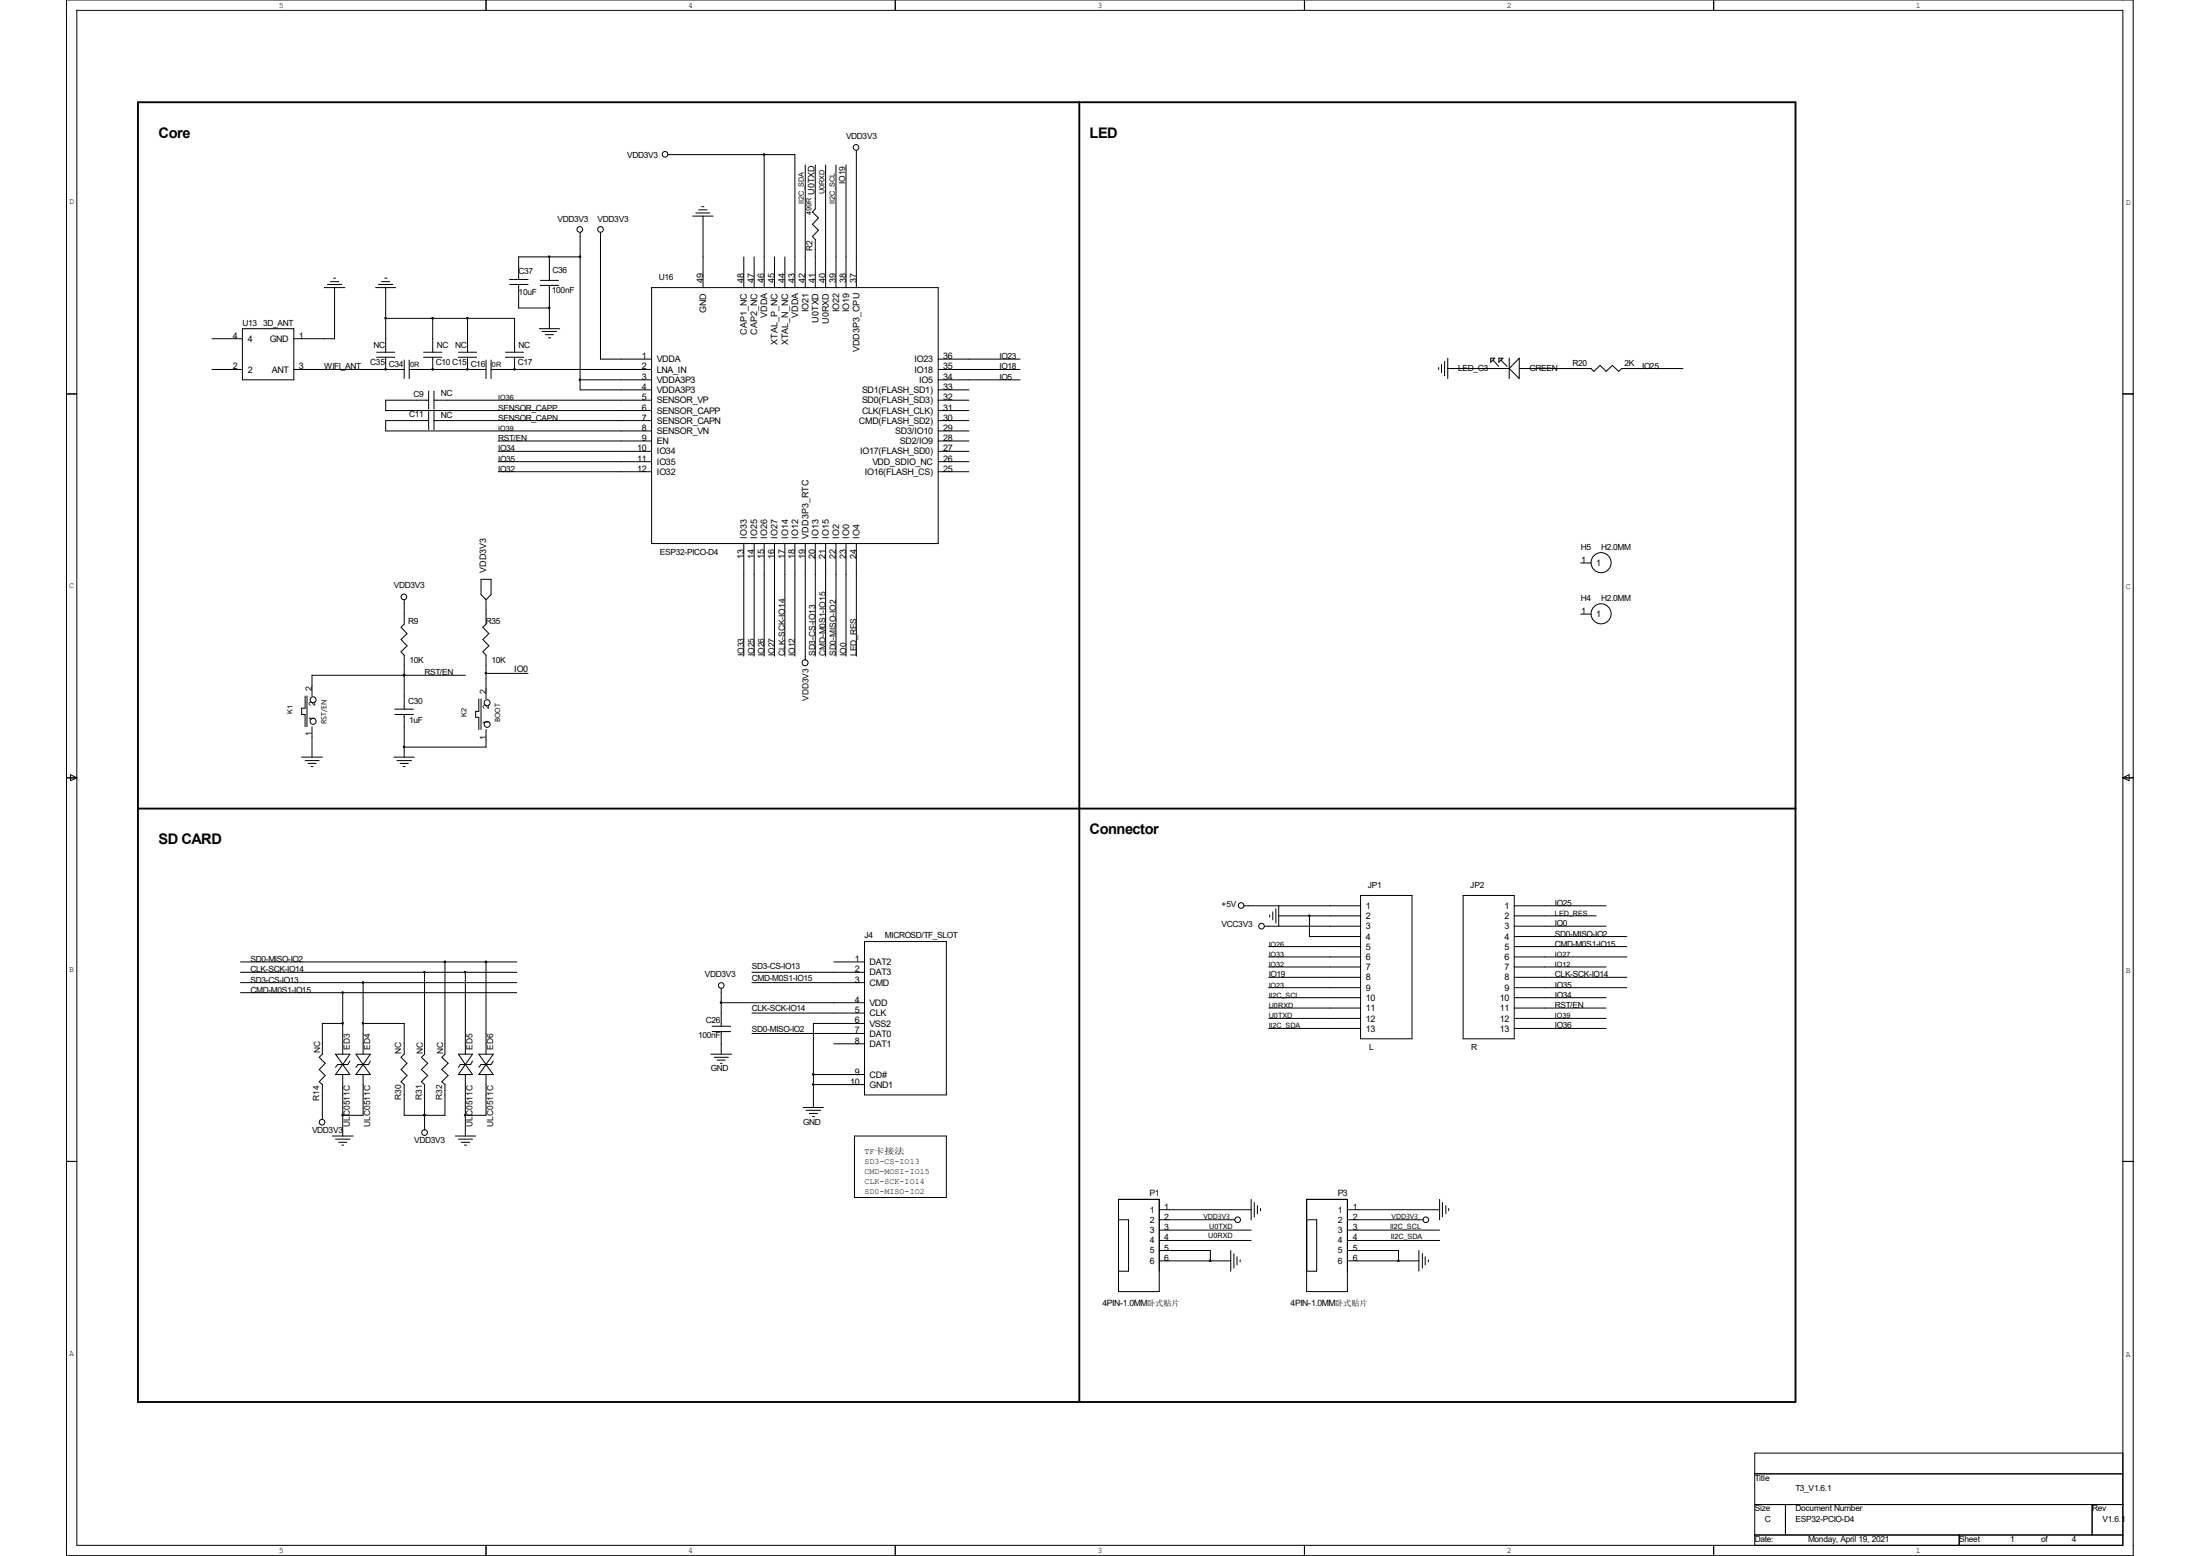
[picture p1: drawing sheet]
<svg xmlns="http://www.w3.org/2000/svg" width="297mm" height="210mm" viewBox="0 0 297 210" stroke-linecap="round" stroke-linejoin="round" font-family="sans-serif">
<g fill="none" stroke="#000" stroke-width=".14">
<path d="M9 0h279v210h-279zM10.4 1.4h276.2v207.2h-276.2zM65.6 0v1.4M120.9 0v1.4M176.1 0v1.4M231.4 0v1.4M43.8 38.8h2.8M44.2 38.4h1.9M44.6 38h1.1M45 37.5h.3M45.2 38.8v6.9h-5.5M50.7 38.8h2.7"/>
<path d="M51.1 38.4h1.9M51.5 38h1.1M51.9 37.5h.3M52.1 38.8v8.7M68.8 38.4h2.5M68.8 37.7h2.5M70 38.4v3.2h4.2M72.9 37.8h2.5M72.9 38.5h2.5M74.2 34.7v3.1M74.2 38.5v5.9M78.3 34.7h-8.3v3"/>
<path d="M78.3 31.4v21.2h9.7M81.1 31.4v17.1h6.9M88 38.8h38.7v34.6h-38.7zM90.2 20.9h17.1v17.9M93.5 29.2h2.8M93.9 28.7h1.9M94.3 28.3h1.2M94.7 27.9h.3M94.9 29.2v9.6M100.4 34.7v4.1M101.8 34.7v4.1M103.2 20.9v17.9"/>
<path d="M104.6 34.7v4.1M106 34.7v4.1M108.7 22.3v16.5M110.1 22.3v5.9l-.4 .4 .8 .8-.8 .9 .8 .8-.8 .8 .4 .4v6.5M111.5 22.3v16.5M112.9 22.3v16.5M114.2 22.3v16.5M115.6 20.3v18.5M9 53.2h1.4M28.6 49.9h4.1M28.6 45.7h4.1M32.7 44.4h7v6.9h-7z"/>
<path d="M39.7 49.9h14.9M50.8 47.5h2.5M50.8 48.2h2.5M52.1 49.9h.1M52.1 48.2v1.7M52.1 43h17.4v4.5M54.6 48.6v2.5M55.2 49.9h10.4M55.2 48.6v2.5M57.2 47.5h2.4M57.2 48.2h2.4M57.9 54h-5.8v1.4h35.9"/>
<path d="M57.9 56.8h-5.8v1.4h35.9M57.9 52.8v2.4M57.9 55.5v2.5M58.4 49.9h.1M58.4 43v4.5M58.4 48.2v1.7M58.6 56.8h29.4M58.6 52.8v2.4M58.6 55.5v2.5M58.6 54h29.4M61.9 47.5h2.4M61.9 48.2h2.4"/>
<path d="M63.1 49.9h.1M63.1 43v4.5M63.1 48.2v1.7M65.6 48.6v2.5M66.3 49.9h21.7M66.3 48.6v2.5M67.3 59.5h20.7M68.2 47.5h2.5M68.2 48.2h2.5M69.5 49.9h.1M69.5 48.2v1.7M72.8 44.4h2.8"/>
<path d="M73.2 44.7h1.9M73.6 45.2h1.1M74 45.6h.3M78.3 51.3h9.7M126.7 51.3h11M126.7 49.9h11M126.7 56.8h4.1M126.7 48.5h11M126.7 52.6h4.1M126.7 54h4.1M126.7 55.4h4.1M126.7 58.2h4.1"/>
<path d="M126.7 59.5h4.1M194.2 49.6v.3M194.6 49.2v1.1M195 48.8v1.9M195.5 49.7h8.3M195.5 48.3v2.8M201.3 48.3h.5l-.5 .6zM201.5 48.6l.9 .8M202.4 48.3h.5l-.5 .6zM202.6 48.6l.9 .8M203.8 48.3v2.8M205.1 48.3v2.8l-1.3-1.4z"/>
<path d="M205.1 49.7h9.7l.4 .4 .8-.8 .8 .8 .9-.8 .8 .8 .4-.4h8.3M286.6 53.2h1.4M64.9 78.2h1.4v2.1l-.7 .6-.7-.6zM67.3 60.9h20.7M67.3 62.3h20.7M67.3 63.7h20.7M100.4 73.4v15.2M101.8 73.4v15.2M103.2 73.4v15.2M104.6 73.4v15.2M106 73.4v15.2M107.3 73.4v15.2"/>
<path d="M108.7 73.4v15.7M110.1 73.4v15.2M111.5 73.4v15.2M112.9 73.4v15.2M114.2 73.4v15.2M115.6 73.4v15.2M126.7 60.9h4.1M126.7 62.3h4.1M126.7 63.7h4.1M213.4 76h1.4M41.2 93.9v1.7h-.5v.8h.5v1.7M41.4 93.9v4.2"/>
<path d="M42.1 98.1v4.1M53.3 95.7h2.5M53.3 96.4h2.5M54.6 91.1h.1M54.6 80.9v3.3l-.5 .5 .8 .8-.8 .8 .8 .9-.8 .8 .5 .4v7.3M54.6 96.4v5.8M62.8 91.1h-20.7v2.8M64.6 94.3v1.7h-.4v.8h.4v1.7M64.9 94.3v4.2M65.6 80.9v3.3l-.4 .5 .8 .8-.8 .8 .8 .9-.8 .8 .4 .4v5.9M65.6 98.5v2.3h-11M65.6 90.9h5.7"/>
<path d="M213.4 82.9h1.4M9 105h1.4M9.5 104.6l.9 .4-.9 .4zM40.7 102.2h2.8M41.2 102.7h1.9M41.6 103h1.1M42 103.5h.2M53.2 102.2h2.7M53.6 102.7h1.9M54 103h1.1M54.4 103.5h.3M286.6 105h1.4"/>
<path d="M286.6 105l.8-.4v.8zM32.5 131.2h37.3M32.5 132.6h37.3M32.5 129.8h37.3M32.5 134h37.3M46.3 138.1h-2.8v4.2l-.4 .4 .8 .8-.8 .9 .8 .8-.8 .8 .4 .4v4.7M46.3 134v8.3M49 132.6v9.7M57.3 131.2v11.1l-.4 .4 .8 .8-.8 .9 .8 .8-.8 .8 .4 .4v6.1M60.1 129.8v12.5l-.5 .4 .9 .8-.9 .9 .9 .8-.9 .8 .5 .4v4.1h-5.5v-4.1l-.5-.4 .8-.8-.8-.8 .8-.9-.8-.8 .5-.4v-4.2h-5.6M62.8 131.2v11.1M65.6 129.8v12.5"/>
<path d="M96.1 138.5h2.5M96.1 139.2h2.5M97.4 135.3h19.3M97.4 133.4v5.1M97.4 139.2v3.1M101.5 131.2h15.2M101.5 132.6h15.2M101.5 136.7h15.2M101.5 139.5h15.2M112.6 129.8h4.1M116.7 127.1h11.1v20.7h-11.1zM116.7 138.1h-6.9v11.4"/>
<path d="M167.9 122.3h15.8M170.7 125h13M171.3 127.8h12.4M171.3 129.2h12.4M171.3 130.5h12.4M171.3 131.9h12.4M171.3 134.7h12.4M171.3 133.3h12.4M171.3 136.1h12.4M171.3 137.5h12.4M171.3 138.8h12.4M171.4 123.5v.3"/>
<path d="M171.8 123.1v1.1M172.3 122.6v2M172.6 123.6h11.1M172.6 122.3v2.7M176.8 123.6v2.8h6.9M183.7 120.9h6.9v19.3h-6.9zM197.5 120.9h6.9v19.3h-6.9zM204.4 122.3h12.4M204.4 123.6h11.1M204.4 125h12.4M204.4 126.4h15.2M204.4 127.8h15.2"/>
<path d="M204.4 129.2h15.2M204.4 130.5h12.4M204.4 131.9h15.2M204.4 134.7h12.4M204.4 133.3h15.2M204.4 136.1h12.4M204.4 137.5h12.4M204.4 138.8h12.4M9 156.8h1.4M44.9 153.3h2.8M45.3 142.3h1.9l-.9 1.4zM45.3 153.8h1.9"/>
<path d="M45.7 154.2h1.1M46.1 154.6h.3M46.3 143.7h.1M46.3 143.7l.9 1.3h-1.9zM46.3 145v8.3M47.2 143.2l-.3 .5h-1.3l-.3 .4M48 142.3h2l-1 1.4zM49 143.7h.1M49 145v5.5h-2.7M49 143.7l1 1.3h-2zM50 143.2l-.3 .5h-1.4l-.3 .4M57.3 150.5h.1"/>
<path d="M61.5 153.3h2.7M61.9 142.3h1.9l-1 1.4zM61.9 153.8h1.9M62.3 154.2h1.1M62.7 154.6h.3M62.8 143.7h.1M62.8 143.7l1 1.3h-1.9zM62.8 145v8.3M63.8 143.2l-.3 .5h-1.4l-.2 .4M64.6 142.3h2l-1 1.4zM65.6 143.7h.1M65.6 145v5.5h-2.8"/>
<path d="M65.6 143.7l1 1.3h-2zM66.6 143.2l-.3 .5h-1.4l-.3 .4M96 142.3h2.8M96.4 142.7h1.9M96.8 143.1h1.1M97.2 143.5h.3M108.4 149.5h2.8M108.8 149.9h2M109.3 150.3h1.1M109.7 150.7h.2M109.8 145h6.9M109.8 146.4h6.9"/>
<path d="M112.6 140.9h4.1M115.4 153.3h12.4v8.3h-12.4zM286.6 156.8h1.4M151 161.9h5.5v12.4h-5.5zM151 164.6h1.4v7h-1.4M156.5 164.6h10.2M156.5 163.3h12.4M156.5 166h12.4M156.5 167.4h12.4M156.5 168.8h6.9v1.4M156.5 170.2h9.7M166.2 168.8v2.8"/>
<path d="M166.6 169.2v2M167 169.6v1.1M167.4 170.1v.2M168.9 161.9v2.7M169.3 162.3v2M169.8 162.7v1.1M170.2 163.1v.3M176.4 161.9h5.5v12.4h-5.5zM176.4 164.6h1.4v7h-1.4M181.9 164.6h10.3M181.9 163.3h12.5M181.9 166h12.5"/>
<path d="M181.9 167.4h12.5M181.9 168.8h6.9v1.4M181.9 170.2h9.7M191.6 168.8v2.8M192 169.2v2M192.4 169.6v1.1M192.8 170.1v.2M194.4 161.9v2.7M194.7 162.3v2M195.2 162.7v1.1M195.6 163.1v.3M236.9 198.9h49.7"/>
<path d="M286.6 196.1h-49.7v12.5M65.6 208.6v1.4M120.9 208.6v1.4M176.1 208.6v1.4M231.4 208.6v1.4M236.9 203.1h49.7M236.9 207.2h49.7M241 203.1v4.1M264.5 207.2v1.4M282.4 203.1v4.1"/>
<circle cx="115.6" cy="19.9" r=".38"/>
<circle cx="78.3" cy="31" r=".38"/>
<circle cx="81.1" cy="31" r=".38"/>
<circle cx="89.8" cy="20.8" r=".38"/>
<circle cx="216.2" cy="75.9" r="1.35"/>
<circle cx="42.3" cy="94.4" r=".4"/>
<circle cx="42.3" cy="97.4" r=".4"/>
<circle cx="54.5" cy="80.6" r=".38"/>
<circle cx="65.8" cy="94.8" r=".4"/>
<circle cx="65.8" cy="97.8" r=".4"/>
<circle cx="108.7" cy="89.5" r=".4"/>
<circle cx="216.2" cy="82.8" r="1.35"/>
<circle cx="97.4" cy="133" r=".38"/>
<circle cx="167.6" cy="122.2" r=".38"/>
<circle cx="170.3" cy="125" r=".38"/>
<circle cx="43.5" cy="151.5" r=".38"/>
<circle cx="57.3" cy="152.9" r=".38"/>
<circle cx="167.1" cy="164.6" r=".38"/>
<circle cx="192.5" cy="164.6" r=".38"/>
</g>
<path d="M18.6 13.8h223.8v175.4h-223.8zM145.7 13.8v175.4M18.6 109.1h223.8" fill="none" stroke="#000" stroke-width=".25"/>
<g fill="#000" stroke="#000" stroke-width=".14">
<circle cx="74.1" cy="34.7" r=".11"/>
<circle cx="78.3" cy="34.7" r=".11"/>
<circle cx="103.1" cy="20.8" r=".11"/>
<circle cx="52" cy="49.8" r=".11"/>
<circle cx="52" cy="42.9" r=".11"/>
<circle cx="58.4" cy="42.9" r=".11"/>
<circle cx="58.4" cy="49.8" r=".11"/>
<circle cx="63.1" cy="49.8" r=".11"/>
<circle cx="63.1" cy="42.9" r=".11"/>
<circle cx="69.4" cy="49.8" r=".11"/>
<circle cx="74.1" cy="41.6" r=".11"/>
<circle cx="78.3" cy="51.2" r=".11"/>
<circle cx="54.5" cy="91.1" r=".11"/>
<circle cx="65.6" cy="90.9" r=".11"/>
<circle cx="54.5" cy="100.8" r=".11"/>
<circle cx="46.2" cy="134" r=".11"/>
<circle cx="46.2" cy="138.1" r=".11"/>
<circle cx="49" cy="132.6" r=".11"/>
<circle cx="49" cy="138.1" r=".11"/>
<circle cx="57.3" cy="131.2" r=".11"/>
<circle cx="60" cy="129.8" r=".11"/>
<circle cx="62.8" cy="131.2" r=".11"/>
<circle cx="65.6" cy="129.8" r=".11"/>
<circle cx="97.3" cy="135.3" r=".11"/>
<circle cx="176.8" cy="123.6" r=".11"/>
<circle cx="46.2" cy="150.5" r=".11"/>
<circle cx="57.3" cy="150.5" r=".11"/>
<circle cx="62.8" cy="150.5" r=".11"/>
<circle cx="109.8" cy="146.4" r=".11"/>
<circle cx="109.8" cy="145" r=".11"/>
<circle cx="163.4" cy="170.2" r=".11"/>
<circle cx="188.8" cy="170.2" r=".11"/>
</g>
<g font-size="2">
<text x="21.4" y="18.6">Core</text>
<text x="147.1" y="18.6">LED</text>
<text x="21.4" y="114">SD CARD</text>
<text x="147.1" y="112.6">Connector</text>
</g>
<g font-size="1.2">
<text x="109.9" y="26.3" transform="rotate(-90 109.9 26.3)">U0TXD</text>
<text x="94.9" y="38.1" transform="rotate(-90 94.9 38.1)">49</text>
<text x="100.4" y="38.1" transform="rotate(-90 100.4 38.1)">48</text>
<text x="101.8" y="38.1" transform="rotate(-90 101.8 38.1)">47</text>
<text x="103.2" y="38.1" transform="rotate(-90 103.2 38.1)">46</text>
<text x="104.6" y="38.1" transform="rotate(-90 104.6 38.1)">45</text>
<text x="106" y="38.1" transform="rotate(-90 106 38.1)">44</text>
<text x="107.3" y="38.1" transform="rotate(-90 107.3 38.1)">43</text>
<text x="108.7" y="38.1" transform="rotate(-90 108.7 38.1)">42</text>
<text x="110.1" y="38.1" transform="rotate(-90 110.1 38.1)">41</text>
<text x="111.5" y="38.1" transform="rotate(-90 111.5 38.1)">40</text>
<text x="112.9" y="38.1" transform="rotate(-90 112.9 38.1)">39</text>
<text x="114.2" y="38.1" transform="rotate(-90 114.2 38.1)">38</text>
<text x="115.6" y="38.1" transform="rotate(-90 115.6 38.1)">37</text>
<text x="31.4" y="45.7">4</text>
<text x="33.4" y="46.1">4</text>
<text x="36.4" y="46.1">GND</text>
<text x="40.3" y="45.7">1</text>
<text x="95.3" y="42.2" transform="rotate(-90 95.3 42.2)">GND</text>
<text x="100.8" y="45.2" transform="rotate(-90 100.8 45.2)">CAP1_NC</text>
<text x="102.2" y="45.2" transform="rotate(-90 102.2 45.2)">CAP2_NC</text>
<text x="103.6" y="42.9" transform="rotate(-90 103.6 42.9)">VDDA</text>
<text x="105" y="46.5" transform="rotate(-90 105 46.5)">XTAL_P_NC</text>
<text x="106.4" y="46.6" transform="rotate(-90 106.4 46.6)">XTAL_N_NC</text>
<text x="107.7" y="42.9" transform="rotate(-90 107.7 42.9)">VDDA</text>
<text x="109.1" y="42.2" transform="rotate(-90 109.1 42.2)">IO21</text>
<text x="110.5" y="43.6" transform="rotate(-90 110.5 43.6)">U0TXD</text>
<text x="111.9" y="43.7" transform="rotate(-90 111.9 43.7)">U0RXD</text>
<text x="113.3" y="42.2" transform="rotate(-90 113.3 42.2)">IO22</text>
<text x="114.6" y="42.2" transform="rotate(-90 114.6 42.2)">IO19</text>
<text x="116" y="47.5" transform="rotate(-90 116 47.5)">VDD3P3_CPU</text>
<text x="31.4" y="49.9">2</text>
<text x="33.4" y="50.3">2</text>
<text x="36.7" y="50.3">ANT</text>
<text x="40.3" y="49.9">3</text>
<text x="86.7" y="48.5">1</text>
<text x="86.7" y="49.9">2</text>
<text x="86.7" y="51.3">3</text>
<text x="86.7" y="52.6">4</text>
<text x="88.7" y="48.9">VDDA</text>
<text x="88.7" y="50.3">LNA_IN</text>
<text x="88.7" y="51.7">VDDA3P3</text>
<text x="88.7" y="53">VDDA3P3</text>
<text x="116.4" y="53">SD1(FLASH_SD1)</text>
<text x="123.4" y="50.3">IO18</text>
<text x="123.4" y="48.9">IO23</text>
<text x="124.1" y="51.7">IO5</text>
<text x="127.3" y="52.6">33</text>
<text x="127.3" y="51.3">34</text>
<text x="127.3" y="49.9">35</text>
<text x="127.3" y="48.5">36</text>
<text x="86.7" y="54">5</text>
<text x="86.7" y="55.4">6</text>
<text x="86.7" y="56.8">7</text>
<text x="86.7" y="58.2">8</text>
<text x="86.7" y="59.5">9</text>
<text x="88.7" y="54.4">SENSOR_VP</text>
<text x="88.7" y="55.8">SENSOR_CAPP</text>
<text x="88.7" y="57.2">SENSOR_CAPN</text>
<text x="88.7" y="58.6">SENSOR_VN</text>
<text x="88.7" y="59.9">EN</text>
<text x="116" y="57.2">CMD(FLASH_SD2)</text>
<text x="116.4" y="55.8">CLK(FLASH_CLK)</text>
<text x="116.4" y="54.4">SD0(FLASH_SD3)</text>
<text x="120.9" y="58.6">SD3/IO10</text>
<text x="121.5" y="59.9">SD2/IO9</text>
<text x="127.3" y="59.5">28</text>
<text x="127.3" y="58.2">29</text>
<text x="127.3" y="56.8">30</text>
<text x="127.3" y="55.4">31</text>
<text x="127.3" y="54">32</text>
<text x="86" y="60.9">10</text>
<text x="86" y="62.3">11</text>
<text x="86" y="63.7">12</text>
<text x="88.7" y="61.3">IO34</text>
<text x="88.7" y="62.7">IO35</text>
<text x="88.7" y="64.1">IO32</text>
<text x="116.1" y="61.3">IO17(FLASH_SD0)</text>
<text x="116.8" y="64.1">IO16(FLASH_CS)</text>
<text x="117.8" y="62.7">VDD_SDIO_NC</text>
<text x="127.3" y="63.7">25</text>
<text x="127.3" y="62.3">26</text>
<text x="127.3" y="60.9">27</text>
<text x="65.6" y="77.3" transform="rotate(-90 65.6 77.3)">VDD3V3</text>
<text x="100.4" y="75.4" transform="rotate(-90 100.4 75.4)">13</text>
<text x="100.8" y="72.7" transform="rotate(-90 100.8 72.7)">IO33</text>
<text x="101.8" y="75.4" transform="rotate(-90 101.8 75.4)">14</text>
<text x="102.2" y="72.7" transform="rotate(-90 102.2 72.7)">IO25</text>
<text x="103.2" y="75.4" transform="rotate(-90 103.2 75.4)">15</text>
<text x="103.6" y="72.7" transform="rotate(-90 103.6 72.7)">IO26</text>
<text x="104.6" y="75.4" transform="rotate(-90 104.6 75.4)">16</text>
<text x="105" y="72.7" transform="rotate(-90 105 72.7)">IO27</text>
<text x="106" y="75.4" transform="rotate(-90 106 75.4)">17</text>
<text x="106.4" y="72.7" transform="rotate(-90 106.4 72.7)">IO14</text>
<text x="107.3" y="75.4" transform="rotate(-90 107.3 75.4)">18</text>
<text x="107.7" y="72.7" transform="rotate(-90 107.7 72.7)">IO12</text>
<text x="108.7" y="75.4" transform="rotate(-90 108.7 75.4)">19</text>
<text x="109.1" y="72.7" transform="rotate(-90 109.1 72.7)">VDD3P3_RTC</text>
<text x="110.1" y="75.4" transform="rotate(-90 110.1 75.4)">20</text>
<text x="110.5" y="72.7" transform="rotate(-90 110.5 72.7)">IO13</text>
<text x="111.5" y="75.4" transform="rotate(-90 111.5 75.4)">21</text>
<text x="111.9" y="72.7" transform="rotate(-90 111.9 72.7)">IO15</text>
<text x="112.9" y="75.4" transform="rotate(-90 112.9 75.4)">22</text>
<text x="113.3" y="72.7" transform="rotate(-90 113.3 72.7)">IO2</text>
<text x="114.2" y="75.4" transform="rotate(-90 114.2 75.4)">23</text>
<text x="114.6" y="72.7" transform="rotate(-90 114.6 72.7)">IO0</text>
<text x="115.6" y="75.4" transform="rotate(-90 115.6 75.4)">24</text>
<text x="116" y="72.7" transform="rotate(-90 116 72.7)">IO4</text>
<text x="213.5" y="76">1</text>
<text x="215.5" y="76.4">1</text>
<text x="213.5" y="82.9">1</text>
<text x="215.5" y="83.3">1</text>
<text x="42.1" y="93.3" transform="rotate(-90 42.1 93.3)">2</text>
<text x="42.5" y="95.2" transform="rotate(-90 42.5 95.2)">2</text>
<text x="65.6" y="93.6" transform="rotate(-90 65.6 93.6)">2</text>
<text x="66" y="95.7" transform="rotate(-90 66 95.7)">2</text>
<text x="69.4" y="90.8">IO0</text>
<text x="42.1" y="99.4" transform="rotate(-90 42.1 99.4)">1</text>
<text x="42.5" y="97.4" transform="rotate(-90 42.5 97.4)">1</text>
<text x="65.6" y="99.8" transform="rotate(-90 65.6 99.8)">1</text>
<text x="66" y="97.8" transform="rotate(-90 66 97.8)">1</text>
<text x="184.4" y="122.7">1</text>
<text x="184.4" y="124">2</text>
<text x="184.4" y="125.4">3</text>
<text x="203.1" y="122.7">1</text>
<text x="203.1" y="124">2</text>
<text x="203.1" y="125.4">3</text>
<text x="115.4" y="131.2">2</text>
<text x="115.4" y="129.8">1</text>
<text x="117.4" y="131.7">DAT3</text>
<text x="117.4" y="130.3">DAT2</text>
<text x="184.4" y="126.8">4</text>
<text x="184.4" y="128.2">5</text>
<text x="184.4" y="129.6">6</text>
<text x="184.4" y="130.9">7</text>
<text x="203.1" y="126.8">4</text>
<text x="203.1" y="128.2">5</text>
<text x="203.1" y="129.6">6</text>
<text x="203.1" y="130.9">7</text>
<text x="115.4" y="132.6">3</text>
<text x="115.4" y="135.3">4</text>
<text x="115.4" y="136.7">5</text>
<text x="117.4" y="133.1">CMD</text>
<text x="117.4" y="135.8">VDD</text>
<text x="117.4" y="137.2">CLK</text>
<text x="184.4" y="132.3">8</text>
<text x="184.4" y="135.1">10</text>
<text x="184.4" y="133.7">9</text>
<text x="184.4" y="136.5">11</text>
<text x="184.4" y="137.9">12</text>
<text x="202.5" y="135.1">10</text>
<text x="202.5" y="136.5">11</text>
<text x="202.5" y="137.9">12</text>
<text x="203.1" y="132.3">8</text>
<text x="203.1" y="133.7">9</text>
<text x="115.4" y="138.1">6</text>
<text x="115.4" y="139.5">7</text>
<text x="115.4" y="140.9">8</text>
<text x="117.4" y="138.6">VSS2</text>
<text x="117.4" y="139.9">DAT0</text>
<text x="117.4" y="141.3">DAT1</text>
<text x="184.4" y="139.2">13</text>
<text x="202.5" y="139.2">13</text>
<text x="114.8" y="146.4">10</text>
<text x="115.4" y="145">9</text>
<text x="117.4" y="145.5">CD#</text>
<text x="117.4" y="146.8">GND1</text>
<text x="155.2" y="161.5">P1</text>
<text x="180.6" y="161.5">P3</text>
<text x="155.2" y="163.7">1</text>
<text x="155.2" y="165">2</text>
<text x="155.2" y="166.4">3</text>
<text x="155.2" y="167.8">4</text>
<text x="157.2" y="163.3">1</text>
<text x="157.2" y="164.6">2</text>
<text x="157.2" y="166">3</text>
<text x="157.2" y="167.4">4</text>
<text x="180.6" y="163.7">1</text>
<text x="180.6" y="165">2</text>
<text x="180.6" y="166.4">3</text>
<text x="180.6" y="167.8">4</text>
<text x="182.6" y="163.3">1</text>
<text x="182.6" y="164.6">2</text>
<text x="182.6" y="166">3</text>
<text x="182.6" y="167.4">4</text>
<text x="155.2" y="169.2">5</text>
<text x="155.2" y="170.6">6</text>
<text x="157.2" y="168.8">5</text>
<text x="157.2" y="170.2">6</text>
<text x="180.6" y="169.2">5</text>
<text x="180.6" y="170.6">6</text>
<text x="182.6" y="168.8">5</text>
<text x="182.6" y="170.2">6</text>
<text x="148.8" y="176.3">4PIN-1.0MM卧式贴片</text>
<text x="174.2" y="176.3">4PIN-1.0MM卧式贴片</text>
</g>
<g font-size="1.1">
<text x="37.6" y="1.1">5</text>
<text x="92.9" y="1.1">4</text>
<text x="148.2" y="1.1">3</text>
<text x="203.4" y="1.1">2</text>
<text x="258.7" y="1.1">1</text>
<text x="84.7" y="21.3">VDD3V3</text>
<text x="114.2" y="18.8">VDD3V3</text>
<text x="9.4" y="27.6">D</text>
<text x="75.3" y="30">VDD3V3</text>
<text x="80.7" y="30">VDD3V3</text>
<text x="114.1" y="24.8" transform="rotate(-90 114.1 24.8)">IO19</text>
<text x="287" y="27.7">D</text>
<text x="109.7" y="33.9" transform="rotate(-90 109.7 33.9)">R2</text>
<text x="70" y="37">C37</text>
<text x="70" y="39.8">10uF</text>
<text x="74.5" y="39.6">100nF</text>
<text x="74.6" y="36.8">C36</text>
<text x="88.9" y="37.8">U16</text>
<text x="32.7" y="43.9">U13</text>
<text x="35.5" y="43.9">3D_ANT</text>
<text x="50.4" y="46.9">NC</text>
<text x="59" y="46.9">NC</text>
<text x="61.5" y="46.9">NC</text>
<text x="70" y="46.9">NC</text>
<text x="43.8" y="49.9">WIFI_ANT</text>
<text x="50" y="49.2">C35</text>
<text x="52.5" y="49.5">C34</text>
<text x="55.8" y="53.6">C9</text>
<text x="58.8" y="49.2">C10 C15</text>
<text x="59.5" y="53.4">NC</text>
<text x="63.5" y="49.5">C16</text>
<text x="69.9" y="49.2">C17</text>
<text x="135" y="48.5">IO23</text>
<text x="135" y="49.9">IO18</text>
<text x="135" y="51.3">IO5</text>
<text x="196.8" y="50.1">LED_G3</text>
<text x="206.5" y="50.1">GREEN</text>
<text x="212.3" y="49.4">R20</text>
<text x="219.3" y="49.4">2K</text>
<text x="221.7" y="49.7">IO25</text>
<text x="55.2" y="56.3">C11</text>
<text x="59.5" y="56.4">NC</text>
<text x="67.3" y="55.4">SENSOR_CAPP</text>
<text x="67.3" y="59.5">RST/EN</text>
<text x="67.3" y="56.8">SENSOR_CAPN</text>
<text x="67.3" y="63.7">IO32</text>
<text x="67.3" y="62.3">IO35</text>
<text x="67.3" y="60.9">IO34</text>
<text x="89.1" y="74.9">ESP32-PICO-D4</text>
<text x="213.4" y="74.2">H5</text>
<text x="216.2" y="74.2">H2.0MM</text>
<text x="9.4" y="79.4">C</text>
<text x="53.2" y="79.4">VDD3V3</text>
<text x="213.4" y="81.1">H4</text>
<text x="216.2" y="81.1">H2.0MM</text>
<text x="287" y="79.5">C</text>
<text x="55.1" y="84.2">R9</text>
<text x="55.3" y="89.5">10K</text>
<text x="65.6" y="84.2">R35</text>
<text x="66.3" y="89.5">10K</text>
<text x="100.4" y="88.6" transform="rotate(-90 100.4 88.6)">IO33</text>
<text x="101.8" y="88.6" transform="rotate(-90 101.8 88.6)">IO25</text>
<text x="103.2" y="88.6" transform="rotate(-90 103.2 88.6)">IO26</text>
<text x="104.6" y="88.6" transform="rotate(-90 104.6 88.6)">IO27</text>
<text x="106" y="88.6" transform="rotate(-90 106 88.6)">CLK-SCK-IO14</text>
<text x="107.3" y="88.6" transform="rotate(-90 107.3 88.6)">IO12</text>
<text x="110.1" y="88.6" transform="rotate(-90 110.1 88.6)">SD3-CS-IO13</text>
<text x="111.5" y="88.6" transform="rotate(-90 111.5 88.6)">CMD-M0S1-IO15</text>
<text x="112.9" y="88.6" transform="rotate(-90 112.9 88.6)">SD0-MISO-IO2</text>
<text x="114.2" y="88.6" transform="rotate(-90 114.2 88.6)">IO0</text>
<text x="115.6" y="88.6" transform="rotate(-90 115.6 88.6)">LED_RES</text>
<text x="55.1" y="95.1">C30</text>
<text x="57.3" y="91.1">RST/EN</text>
<text x="109.1" y="94.6" transform="rotate(-90 109.1 94.6)">VDD3V3</text>
<text x="55.2" y="97.6">1uF</text>
<text x="184.7" y="119.9">JP1</text>
<text x="198.5" y="119.9">JP2</text>
<text x="164.9" y="122.4">+5V</text>
<text x="164.9" y="125.1">VCC3V3</text>
<text x="209.9" y="122.3">IO25</text>
<text x="209.9" y="125">IO0</text>
<text x="9.4" y="131.1">B</text>
<text x="33.8" y="131.2">CLK-SCK-IO14</text>
<text x="33.8" y="129.8">SD0-MISO-IO2</text>
<text x="95.2" y="131.9">VDD3V3</text>
<text x="101.5" y="130.8">SD3-CS-IO13</text>
<text x="116.7" y="126.7">J4</text>
<text x="119.5" y="126.7">MICROSD/TF_SLOT</text>
<text x="171.3" y="131.9">IO19</text>
<text x="209.9" y="131.9">CLK-SCK-IO14</text>
<text x="209.9" y="127.8">CMD-M0S1-IO15</text>
<text x="209.9" y="126.4">SD0-MISO-IO2</text>
<text x="287" y="131.3">B</text>
<text x="33.8" y="132.6">SD3-CS-IO13</text>
<text x="33.8" y="134">CMD-M0S1-IO15</text>
<text x="101.5" y="136.5">CLK-SCK-IO14</text>
<text x="101.5" y="132.5">CMD-M0S1-IO15</text>
<text x="209.9" y="133.3">IO35</text>
<text x="209.9" y="136.1">RST/EN</text>
<text x="209.9" y="134.7">IO34</text>
<text x="43.2" y="142.1" transform="rotate(-90 43.2 142.1)">NC</text>
<text x="47.2" y="141.7" transform="rotate(-90 47.2 141.7)">ED3</text>
<text x="50" y="141.7" transform="rotate(-90 50 141.7)">ED4</text>
<text x="54.1" y="142.2" transform="rotate(-90 54.1 142.2)">NC</text>
<text x="57.1" y="142.2" transform="rotate(-90 57.1 142.2)">NC</text>
<text x="59.8" y="142.2" transform="rotate(-90 59.8 142.2)">NC</text>
<text x="63.8" y="141.7" transform="rotate(-90 63.8 141.7)">ED5</text>
<text x="66.6" y="141.7" transform="rotate(-90 66.6 141.7)">ED6</text>
<text x="94.2" y="140.1">100nF</text>
<text x="95.3" y="138">C26</text>
<text x="101.5" y="139.2">SD0-MISO-IO2</text>
<text x="184.8" y="141.7">L</text>
<text x="198.6" y="141.7">R</text>
<text x="209.9" y="138.8">IO36</text>
<text x="43.1" y="148.6" transform="rotate(-90 43.1 148.6)">R14</text>
<text x="54.1" y="148.5" transform="rotate(-90 54.1 148.5)">R30</text>
<text x="56.9" y="148.5" transform="rotate(-90 56.9 148.5)">R31</text>
<text x="59.7" y="148.5" transform="rotate(-90 59.7 148.5)">R32</text>
<text x="96" y="144.6">GND</text>
<text x="42.1" y="152.9">VDD3V3</text>
<text x="47.2" y="152.1" transform="rotate(-90 47.2 152.1)">ULC0511C</text>
<text x="50" y="152.1" transform="rotate(-90 50 152.1)">ULC0511C</text>
<text x="55.9" y="154.3">VDD3V3</text>
<text x="63.8" y="152.1" transform="rotate(-90 63.8 152.1)">ULC0511C</text>
<text x="66.6" y="152.1" transform="rotate(-90 66.6 152.1)">ULC0511C</text>
<text x="108.4" y="151.8">GND</text>
<text x="116.7" y="155.7">TF卡接法</text>
<text x="116.7" y="157.1">SD3-CS-IO13</text>
<text x="116.7" y="158.4">CMD-MOSI-IO15</text>
<text x="116.7" y="159.8">CLK-SCK-IO14</text>
<text x="116.7" y="161.2">SD0-MISO-IO2</text>
<text x="9.4" y="183">A</text>
<text x="287" y="183.1">A</text>
<text x="236.9" y="199.9">Title</text>
<text x="242.4" y="201.3">T3_V1.6.1</text>
<text x="37.6" y="209.6">5</text>
<text x="92.9" y="209.6">4</text>
<text x="148.2" y="209.6">3</text>
<text x="203.4" y="209.6">2</text>
<text x="236.9" y="208.2">Date:</text>
<text x="236.9" y="204">Size</text>
<text x="238.3" y="205.4">C</text>
<text x="242.4" y="205.4">ESP32-PCIO-D4</text>
<text x="242.4" y="204">Document Number</text>
<text x="244.1" y="208.2">Monday, April 19, 2021</text>
<text x="258.7" y="209.6">1</text>
<text x="264.5" y="208.2">Sheet</text>
<text x="271.4" y="208.2">1</text>
<text x="275.5" y="208.2">of</text>
<text x="279.7" y="208.2">4</text>
<text x="282.4" y="204">Rev</text>
<text x="283.8" y="205.4">V1.6.1</text>
</g>
<g font-size="1">
<text x="108.5" y="27.5" transform="rotate(-90 108.5 27.5)">II2C_SDA</text>
<text x="109.6" y="29" transform="rotate(-90 109.6 29)">499R</text>
<text x="111.3" y="26.2" transform="rotate(-90 111.3 26.2)">U0RXD</text>
<text x="112.7" y="27.5" transform="rotate(-90 112.7 27.5)">II2C_SCL</text>
<text x="55.4" y="49.5">0R</text>
<text x="66.4" y="49.5">0R</text>
<text x="67.3" y="58.2">IO39</text>
<text x="67.3" y="54">IO36</text>
<text x="39.5" y="96.4" transform="rotate(-90 39.5 96.4)">K1</text>
<text x="44.1" y="97.7" transform="rotate(-90 44.1 97.7)">RST/EN</text>
<text x="63" y="96.8" transform="rotate(-90 63 96.8)">K2</text>
<text x="67.5" y="97.5" transform="rotate(-90 67.5 97.5)">BOOT</text>
<text x="209.9" y="123.6">LED_RES</text>
<text x="171.3" y="129.2">IO33</text>
<text x="171.3" y="130.5">IO32</text>
<text x="171.3" y="127.8">IO26</text>
<text x="209.9" y="130.5">IO12</text>
<text x="209.9" y="129.2">IO27</text>
<text x="171.3" y="133.3">IO23</text>
<text x="171.3" y="137.5">U0TXD</text>
<text x="171.3" y="136.1">U0RXD</text>
<text x="171.3" y="134.7">II2C_SCL</text>
<text x="209.9" y="137.5">IO39</text>
<text x="171.3" y="138.8">II2C_SDA</text>
<text x="162.5" y="164.5">VDD3V3</text>
<text x="163.1" y="167.1">U0RXD</text>
<text x="163.2" y="165.9">U0TXD</text>
<text x="187.7" y="165.9">II2C_SCL</text>
<text x="187.7" y="167.3">II2C_SDA</text>
<text x="187.9" y="164.5">VDD3V3</text>
</g>
</svg>
